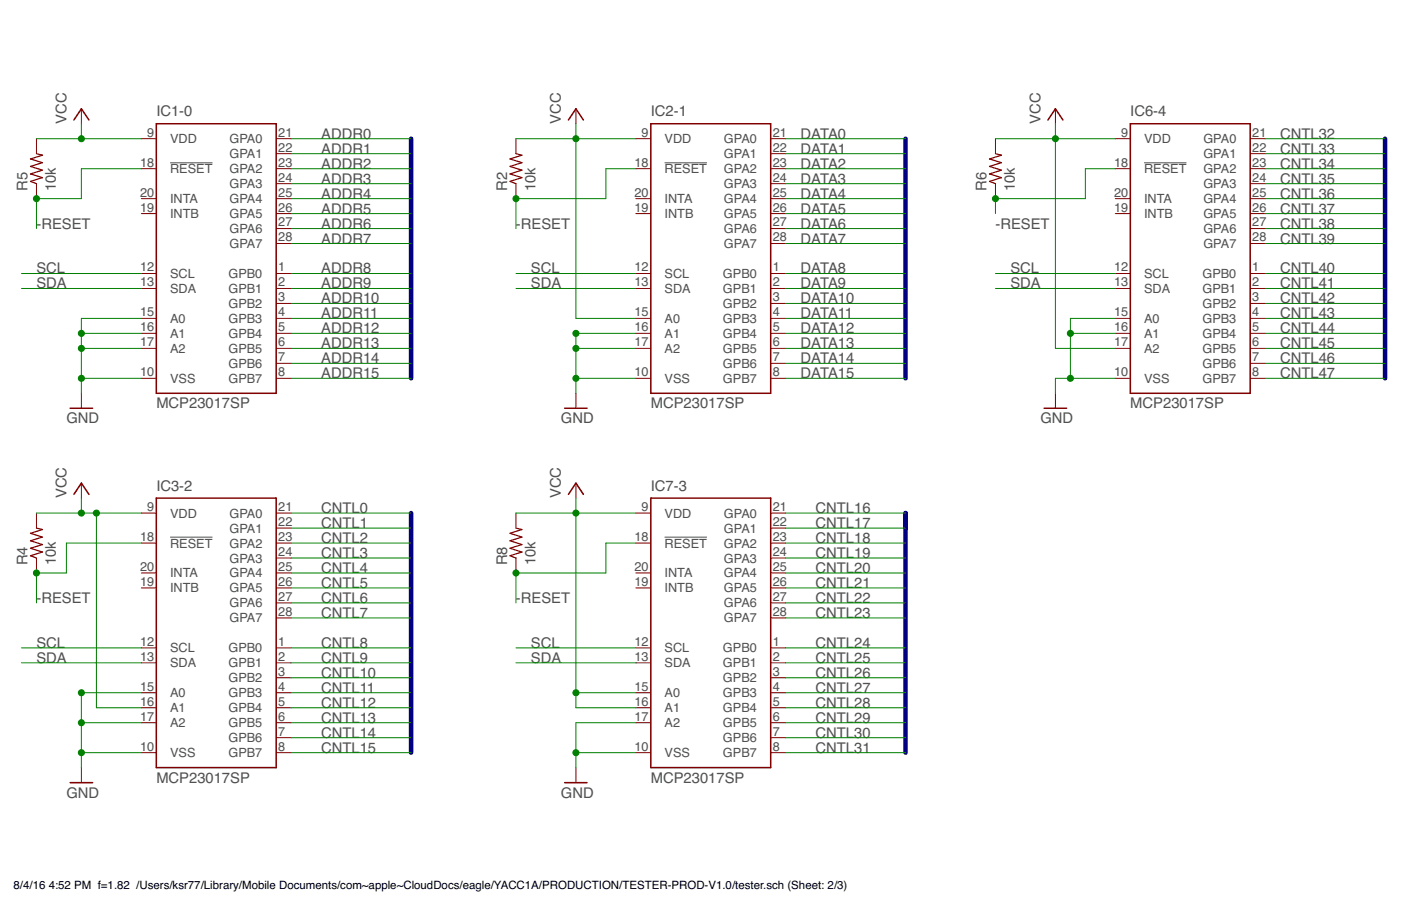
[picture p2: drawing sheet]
<svg xmlns="http://www.w3.org/2000/svg" width="432mm" height="279mm" viewBox="0 0 432 279" stroke-linecap="round" stroke-linejoin="round" font-family="sans-serif">
<path d="M52.4 50.2h13.1M204.8 50.2h13.1M352.6 50.2h13.1M52.4 165.7h13.1M204.8 165.7h13.1" fill="none" stroke="#505050" stroke-width=".31"/>
<g fill="none" stroke="#800000" stroke-width=".47">
<path d="M22.8 37l2.3-3.5 2.3 3.5M48.2 38.2h36.9v83.1h-36.9zM175.2 37l2.3-3.5 2.3 3.5M200.6 38.2h36.9v83.1h-36.9zM323 37l2.3-3.5 2.3 3.5M348.4 38.2h36.9v83.1h-36.9zM21.6 125.9h7M174 125.9h7M321.8 125.9h6.9M22.8 152.5l2.3-3.5 2.3 3.5M48.2 153.6h36.9v83.1h-36.9zM175.2 152.5l2.3-3.5 2.3 3.5"/>
<path d="M200.6 153.6h36.9v83.1h-36.9zM21.6 241.4h7M174 241.4h7"/>
</g>
<g fill="none" stroke="#800000" stroke-width=".31">
<path d="M25.1 33.5v4.7M177.5 33.5v4.7M325.3 33.5v4.7M11.2 42.8v4.6M11.2 56.6v4.7M43.6 52h4.6M43.6 42.8h4.6M85.1 52h4.6M85.1 42.8h4.6M85.1 47.4h4.6M85.1 56.6h4.6M159 42.8v4.6"/>
<path d="M159 56.6v4.7M196 52h4.6M196 42.8h4.6M237.5 52h4.6M237.5 42.8h4.6M237.5 47.4h4.6M237.5 56.6h4.6M306.8 42.8v4.6M306.8 56.6v4.7M343.7 52h4.7M343.7 42.8h4.7M385.3 52h4.6"/>
<path d="M385.3 42.8h4.6M385.3 47.4h4.6M385.3 56.6h4.6M43.6 61.3h4.6M43.6 65.9h4.6M85.1 61.3h4.6M85.1 65.9h4.6M85.1 70.5h4.6M85.1 75.1h4.6M196 61.3h4.6M196 65.9h4.6M237.5 61.3h4.6"/>
<path d="M237.5 65.9h4.6M237.5 70.5h4.6M237.5 75.1h4.6M343.7 61.3h4.7M343.7 65.9h4.7M385.3 61.3h4.6M385.3 65.9h4.6M385.3 70.5h4.6M385.3 75.1h4.6M43.6 84.3h4.6M43.6 89h4.6M43.6 98.2h4.6"/>
<path d="M85.1 84.3h4.6M85.1 89h4.6M85.1 98.2h4.6M85.1 93.6h4.6M196 84.3h4.6M196 89h4.6M196 98.2h4.6M237.5 84.3h4.6M237.5 89h4.6M237.5 98.2h4.6M237.5 93.6h4.6M343.7 84.3h4.7"/>
<path d="M343.7 89h4.7M343.7 98.2h4.7M385.3 84.3h4.6M385.3 89h4.6M385.3 98.2h4.6M385.3 93.6h4.6M43.6 102.8h4.6M43.6 107.4h4.6M43.6 116.7h4.6M85.1 102.8h4.6M85.1 107.4h4.6M85.1 112.1h4.6"/>
<path d="M85.1 116.7h4.6M196 102.8h4.6M196 107.4h4.6M196 116.7h4.6M237.5 102.8h4.6M237.5 107.4h4.6M237.5 112.1h4.6M237.5 116.7h4.6M343.7 102.8h4.7M343.7 107.4h4.7M343.7 116.7h4.7M385.3 102.8h4.6"/>
<path d="M385.3 107.4h4.6M385.3 112.1h4.6M385.3 116.7h4.6M25.1 121.3v4.6M177.5 121.3v4.6M325.3 121.3v4.6M11.2 158.2v4.7M25.1 149v4.6M43.6 158.2h4.6M85.1 158.2h4.6M159 158.2v4.7M177.5 149v4.6"/>
<path d="M196 158.2h4.6M237.5 158.2h4.6M11.2 172.1v4.6M43.6 167.5h4.6M43.6 176.7h4.6M85.1 167.5h4.6M85.1 176.7h4.6M85.1 162.9h4.6M85.1 172.1h4.6M159 172.1v4.6M196 167.5h4.6M196 176.7h4.6"/>
<path d="M237.5 167.5h4.6M237.5 176.7h4.6M237.5 162.9h4.6M237.5 172.1h4.6M43.6 199.8h4.6M43.6 181.3h4.6M85.1 199.8h4.6M85.1 181.3h4.6M85.1 185.9h4.6M85.1 190.6h4.6M196 199.8h4.6M196 181.3h4.6"/>
<path d="M237.5 199.8h4.6M237.5 181.3h4.6M237.5 185.9h4.6M237.5 190.6h4.6M43.6 204.4h4.6M43.6 213.6h4.6M43.6 218.3h4.6M85.1 204.4h4.6M85.1 213.6h4.6M85.1 218.3h4.6M85.1 209h4.6M196 204.4h4.6"/>
<path d="M196 213.6h4.6M196 218.3h4.6M237.5 204.4h4.6M237.5 213.6h4.6M237.5 218.3h4.6M237.5 209h4.6M25.1 236.7v4.7M43.6 222.9h4.6M43.6 232.1h4.6M85.1 222.9h4.6M85.1 227.5h4.6M85.1 232.1h4.6"/>
<path d="M177.5 236.7v4.7M196 222.9h4.6M196 232.1h4.6M237.5 222.9h4.6M237.5 227.5h4.6M237.5 232.1h4.6"/>
</g>
<path d="M11.2 47.4l1.9 .5-3.7 1.1 3.7 1.2-3.7 1.1 3.7 1.2-3.7 1.1 3.7 1.2-3.7 1.1 1.8 .7M159 47.4l1.9 .5-3.7 1.1 3.7 1.2-3.7 1.1 3.7 1.2-3.7 1.1 3.7 1.2-3.7 1.1 1.8 .7M306.8 47.4l1.9 .5-3.7 1.1 3.7 1.2-3.7 1.1 3.7 1.2-3.7 1.1 3.7 1.2-3.7 1.1 1.8 .7M11.2 162.9l1.9 .4-3.7 1.2 3.7 1.1-3.7 1.2 3.7 1.1-3.7 1.2 3.7 1.1-3.7 1.2 1.8 .7M159 162.9l1.9 .4-3.7 1.2 3.7 1.1-3.7 1.2 3.7 1.1-3.7 1.2 3.7 1.1-3.7 1.2 1.8 .7" fill="none" stroke="#800000" stroke-width=".38"/>
<path d="M126.7 42.8v73.9M279.1 42.8v73.9M426.9 42.8v73.9M126.7 158.2v73.9M279.1 158.2v73.9" fill="none" stroke="#000080" stroke-width="1.4"/>
<g fill="none" stroke="#008000" stroke-width=".31">
<path d="M25.1 38.2v4.6M177.5 38.2v60h18.5M325.3 38.2v69.2h18.4M11.2 42.8h32.4M43.6 52h-18.5v9.3h-13.9v9.2M89.7 42.8h37M89.7 47.4h37M89.7 52h37M89.7 56.6h37M159 42.8h37M196 52h-9.3v9.3h-27.7v9.2M242.1 42.8h37"/>
<path d="M242.1 47.4h37M242.1 52h37M242.1 56.6h37M306.8 42.8h36.9M343.7 52h-9.2v9.3h-27.7v4.6M389.9 42.8h37M389.9 47.4h37M389.9 52h37M389.9 56.6h37M89.7 61.3h37M89.7 65.9h37M89.7 70.5h37"/>
<path d="M89.7 75.1h37M242.1 61.3h37M242.1 65.9h37M242.1 70.5h37M242.1 75.1h37M389.9 61.3h37M389.9 65.9h37M389.9 70.5h37M389.9 75.1h37M6.6 84.3h37M6.6 89h37M43.6 98.2h-18.5v23.1"/>
<path d="M89.7 98.2h37M89.7 84.3h37M89.7 89h37M89.7 93.6h37M159 84.3h37M159 89h37M242.1 98.2h37M242.1 84.3h37M242.1 89h37M242.1 93.6h37M306.8 84.3h36.9M306.8 89h36.9"/>
<path d="M343.7 98.2h-13.8v18.5M389.9 98.2h37M389.9 84.3h37M389.9 89h37M389.9 93.6h37M25.1 116.7h18.5M25.1 102.8h18.5M25.1 107.4h18.5M89.7 116.7h37M89.7 102.8h37M89.7 107.4h37M89.7 112.1h37"/>
<path d="M177.5 116.7h18.5M177.5 107.4h18.5M196 102.8h-18.5v18.5M242.1 116.7h37M242.1 102.8h37M242.1 107.4h37M242.1 112.1h37M329.9 102.8h13.8M343.7 116.7h-18.4v4.6M389.9 116.7h37M389.9 102.8h37M389.9 107.4h37"/>
<path d="M389.9 112.1h37M11.2 158.2h32.4M25.1 153.6v4.6M29.7 158.2v60.1h13.9M89.7 158.2h37M159 158.2h37M177.5 153.6v64.7h18.5M242.1 158.2h37M43.6 167.5h-23.1v9.2h-9.3v9.2M89.7 167.5h37M89.7 176.7h37M89.7 172.1h37"/>
<path d="M89.7 162.9h37M196 167.5h-9.3v9.2h-27.7v9.2M242.1 167.5h37M242.1 176.7h37M242.1 172.1h37M242.1 162.9h37M6.6 199.8h37M89.7 199.8h37M89.7 190.6h37M89.7 185.9h37M89.7 181.3h37M159 199.8h37"/>
<path d="M242.1 199.8h37M242.1 190.6h37M242.1 185.9h37M242.1 181.3h37M6.6 204.4h37M43.6 213.6h-18.5v23.1M89.7 213.6h37M89.7 218.3h37M89.7 204.4h37M89.7 209h37M159 204.4h37M177.5 213.6h18.5"/>
<path d="M242.1 213.6h37M242.1 218.3h37M242.1 204.4h37M242.1 209h37M25.1 232.1h18.5M25.1 222.9h18.5M89.7 232.1h37M89.7 222.9h37M89.7 227.5h37M177.5 232.1h18.5M196 222.9h-18.5v13.8M242.1 232.1h37"/>
<path d="M242.1 222.9h37M242.1 227.5h37"/>
</g>
<g fill="#008000" stroke="#008000" stroke-width=".31">
<circle cx="25.1" cy="102.8" r=".93"/>
<circle cx="25.1" cy="107.4" r=".93"/>
<circle cx="25.1" cy="116.7" r=".93"/>
<circle cx="177.5" cy="102.8" r=".93"/>
<circle cx="177.5" cy="107.4" r=".93"/>
<circle cx="177.5" cy="116.7" r=".93"/>
<circle cx="25.1" cy="222.9" r=".93"/>
<circle cx="25.1" cy="232.1" r=".93"/>
<circle cx="25.1" cy="213.6" r=".93"/>
<circle cx="329.9" cy="116.7" r=".93"/>
<circle cx="329.9" cy="102.8" r=".93"/>
<circle cx="177.5" cy="232.1" r=".93"/>
<circle cx="25.1" cy="42.8" r=".93"/>
<circle cx="177.5" cy="42.8" r=".93"/>
<circle cx="29.7" cy="158.2" r=".93"/>
<circle cx="25.1" cy="158.2" r=".93"/>
<circle cx="325.3" cy="42.8" r=".93"/>
<circle cx="177.5" cy="158.2" r=".93"/>
<circle cx="177.5" cy="213.6" r=".93"/>
<circle cx="306.8" cy="61.3" r=".93"/>
<circle cx="11.2" cy="61.3" r=".93"/>
<circle cx="11.2" cy="176.7" r=".93"/>
<circle cx="159" cy="61.3" r=".93"/>
<circle cx="159" cy="176.7" r=".93"/>
</g>
<g font-size="4.6" fill="#505050">
<text x="48.2" y="35.9">IC1-0</text>
<text x="200.6" y="35.9">IC2-1</text>
<text x="348.4" y="35.9">IC6-4</text>
<text x="20.5" y="38.2" transform="rotate(-90 20.5 38.2)">VCC</text>
<text x="172.9" y="38.2" transform="rotate(-90 172.9 38.2)">VCC</text>
<text x="320.7" y="38.2" transform="rotate(-90 320.7 38.2)">VCC</text>
<text x="99" y="42.8">ADDR0</text>
<text x="99" y="47.4">ADDR1</text>
<text x="246.8" y="42.8">DATA0</text>
<text x="246.8" y="47.4">DATA1</text>
<text x="394.6" y="42.8">CNTL32</text>
<text x="394.6" y="47.4">CNTL33</text>
<text x="99" y="52">ADDR2</text>
<text x="246.8" y="52">DATA2</text>
<text x="394.6" y="52">CNTL34</text>
<text x="8.5" y="58.9" transform="rotate(-90 8.5 58.9)">R5</text>
<text x="17.2" y="58.9" transform="rotate(-90 17.2 58.9)">10k</text>
<text x="99" y="56.6">ADDR3</text>
<text x="156.3" y="58.9" transform="rotate(-90 156.3 58.9)">R2</text>
<text x="165" y="58.9" transform="rotate(-90 165 58.9)">10k</text>
<text x="246.8" y="56.6">DATA3</text>
<text x="304.1" y="58.9" transform="rotate(-90 304.1 58.9)">R6</text>
<text x="312.8" y="58.9" transform="rotate(-90 312.8 58.9)">10k</text>
<text x="394.6" y="56.6">CNTL35</text>
<text x="99" y="61.3">ADDR4</text>
<text x="99" y="65.9">ADDR5</text>
<text x="246.8" y="61.3">DATA4</text>
<text x="246.8" y="65.9">DATA5</text>
<text x="394.6" y="61.3">CNTL36</text>
<text x="394.6" y="65.9">CNTL37</text>
<text x="11.2" y="70.5">-RESET</text>
<text x="99" y="70.5">ADDR6</text>
<text x="159" y="70.5">-RESET</text>
<text x="246.8" y="70.5">DATA6</text>
<text x="306.8" y="70.5">-RESET</text>
<text x="394.6" y="70.5">CNTL38</text>
<text x="99" y="75.1">ADDR7</text>
<text x="246.8" y="75.1">DATA7</text>
<text x="394.6" y="75.1">CNTL39</text>
<text x="11.2" y="84.3">SCL</text>
<text x="11.2" y="89">SDA</text>
<text x="99" y="84.3">ADDR8</text>
<text x="99" y="89">ADDR9</text>
<text x="163.6" y="84.3">SCL</text>
<text x="163.6" y="89">SDA</text>
<text x="246.8" y="84.3">DATA8</text>
<text x="246.8" y="89">DATA9</text>
<text x="311.4" y="84.3">SCL</text>
<text x="311.4" y="89">SDA</text>
<text x="394.6" y="84.3">CNTL40</text>
<text x="394.6" y="89">CNTL41</text>
<text x="99" y="93.6">ADDR10</text>
<text x="246.8" y="93.6">DATA10</text>
<text x="394.6" y="93.6">CNTL42</text>
<text x="99" y="98.2">ADDR11</text>
<text x="246.8" y="98.2">DATA11</text>
<text x="394.6" y="98.2">CNTL43</text>
<text x="99" y="102.8">ADDR12</text>
<text x="99" y="107.4">ADDR13</text>
<text x="246.8" y="102.8">DATA12</text>
<text x="246.8" y="107.4">DATA13</text>
<text x="394.6" y="102.8">CNTL44</text>
<text x="394.6" y="107.4">CNTL45</text>
<text x="99" y="112.1">ADDR14</text>
<text x="246.8" y="112.1">DATA14</text>
<text x="394.6" y="112.1">CNTL46</text>
<text x="99" y="116.7">ADDR15</text>
<text x="246.8" y="116.7">DATA15</text>
<text x="394.6" y="116.7">CNTL47</text>
<text x="48.2" y="125.9">MCP23017SP</text>
<text x="200.6" y="125.9">MCP23017SP</text>
<text x="348.4" y="125.9">MCP23017SP</text>
<text x="20.5" y="130.5">GND</text>
<text x="172.9" y="130.5">GND</text>
<text x="320.7" y="130.5">GND</text>
<text x="20.5" y="153.6" transform="rotate(-90 20.5 153.6)">VCC</text>
<text x="48.2" y="151.3">IC3-2</text>
<text x="172.9" y="153.6" transform="rotate(-90 172.9 153.6)">VCC</text>
<text x="200.6" y="151.3">IC7-3</text>
<text x="99" y="158.2">CNTL0</text>
<text x="251.4" y="158.2">CNTL16</text>
<text x="99" y="167.5">CNTL2</text>
<text x="99" y="162.8">CNTL1</text>
<text x="251.4" y="162.8">CNTL17</text>
<text x="251.4" y="167.5">CNTL18</text>
<text x="99" y="172.1">CNTL3</text>
<text x="251.4" y="172.1">CNTL19</text>
<text x="8.5" y="174.4" transform="rotate(-90 8.5 174.4)">R4</text>
<text x="17.2" y="174.4" transform="rotate(-90 17.2 174.4)">10k</text>
<text x="99" y="176.7">CNTL4</text>
<text x="156.3" y="174.4" transform="rotate(-90 156.3 174.4)">R8</text>
<text x="165" y="174.4" transform="rotate(-90 165 174.4)">10k</text>
<text x="251.4" y="176.7">CNTL20</text>
<text x="11.2" y="185.9">-RESET</text>
<text x="99" y="185.9">CNTL6</text>
<text x="99" y="181.3">CNTL5</text>
<text x="159" y="185.9">-RESET</text>
<text x="251.4" y="181.3">CNTL21</text>
<text x="251.4" y="185.9">CNTL22</text>
<text x="99" y="190.6">CNTL7</text>
<text x="251.4" y="190.6">CNTL23</text>
<text x="11.2" y="199.8">SCL</text>
<text x="99" y="199.8">CNTL8</text>
<text x="163.6" y="199.8">SCL</text>
<text x="251.4" y="199.8">CNTL24</text>
<text x="11.2" y="204.4">SDA</text>
<text x="99" y="204.4">CNTL9</text>
<text x="99" y="209">CNTL10</text>
<text x="163.6" y="204.4">SDA</text>
<text x="251.4" y="204.4">CNTL25</text>
<text x="251.4" y="209">CNTL26</text>
<text x="99" y="213.6">CNTL11</text>
<text x="251.4" y="213.6">CNTL27</text>
<text x="99" y="218.3">CNTL12</text>
<text x="251.4" y="218.3">CNTL28</text>
<text x="99" y="222.9">CNTL13</text>
<text x="99" y="227.5">CNTL14</text>
<text x="251.4" y="222.9">CNTL29</text>
<text x="251.4" y="227.5">CNTL30</text>
<text x="99" y="232.1">CNTL15</text>
<text x="251.4" y="232.1">CNTL31</text>
<text x="20.5" y="246">GND</text>
<text x="48.2" y="241.4">MCP23017SP</text>
<text x="172.9" y="246">GND</text>
<text x="200.6" y="241.4">MCP23017SP</text>
</g>
<g font-size="3.9" fill="#505050">
<text x="45.4" y="42.1">9</text>
<text x="52.4" y="44.2">VDD</text>
<text x="70.7" y="44.2">GPA0</text>
<text x="85.8" y="42.1">21</text>
<text x="85.8" y="46.8">22</text>
<text x="197.8" y="42.1">9</text>
<text x="204.8" y="44.2">VDD</text>
<text x="223.1" y="44.2">GPA0</text>
<text x="238.2" y="42.1">21</text>
<text x="238.2" y="46.8">22</text>
<text x="345.5" y="42.1">9</text>
<text x="352.6" y="44.2">VDD</text>
<text x="370.9" y="44.2">GPA0</text>
<text x="386" y="42.1">21</text>
<text x="386" y="46.8">22</text>
<text x="43.2" y="51.4">18</text>
<text x="52.4" y="53.4">RESET</text>
<text x="70.7" y="48.8">GPA1</text>
<text x="70.7" y="53.4">GPA2</text>
<text x="85.8" y="51.4">23</text>
<text x="195.6" y="51.4">18</text>
<text x="204.8" y="53.4">RESET</text>
<text x="223.1" y="48.8">GPA1</text>
<text x="223.1" y="53.4">GPA2</text>
<text x="238.2" y="51.4">23</text>
<text x="343.4" y="51.4">18</text>
<text x="352.6" y="53.4">RESET</text>
<text x="370.9" y="48.8">GPA1</text>
<text x="370.9" y="53.4">GPA2</text>
<text x="386" y="51.4">23</text>
<text x="70.7" y="58">GPA3</text>
<text x="85.8" y="56">24</text>
<text x="223.1" y="58">GPA3</text>
<text x="238.2" y="56">24</text>
<text x="370.9" y="58">GPA3</text>
<text x="386" y="56">24</text>
<text x="43.2" y="60.6">20</text>
<text x="43.2" y="65.2">19</text>
<text x="52.4" y="62.6">INTA</text>
<text x="70.7" y="62.6">GPA4</text>
<text x="85.8" y="60.6">25</text>
<text x="85.8" y="65.2">26</text>
<text x="195.6" y="60.6">20</text>
<text x="195.6" y="65.2">19</text>
<text x="204.8" y="62.6">INTA</text>
<text x="223.1" y="62.6">GPA4</text>
<text x="238.2" y="60.6">25</text>
<text x="238.2" y="65.2">26</text>
<text x="343.4" y="60.6">20</text>
<text x="343.4" y="65.2">19</text>
<text x="352.6" y="62.6">INTA</text>
<text x="370.9" y="62.6">GPA4</text>
<text x="386" y="60.6">25</text>
<text x="386" y="65.2">26</text>
<text x="52.4" y="67.3">INTB</text>
<text x="70.7" y="67.3">GPA5</text>
<text x="70.7" y="71.9">GPA6</text>
<text x="85.8" y="69.8">27</text>
<text x="204.8" y="67.3">INTB</text>
<text x="223.1" y="67.3">GPA5</text>
<text x="223.1" y="71.9">GPA6</text>
<text x="238.2" y="69.8">27</text>
<text x="352.6" y="67.3">INTB</text>
<text x="370.9" y="67.3">GPA5</text>
<text x="370.9" y="71.9">GPA6</text>
<text x="386" y="69.8">27</text>
<text x="70.7" y="76.5">GPA7</text>
<text x="85.8" y="74.5">28</text>
<text x="223.1" y="76.5">GPA7</text>
<text x="238.2" y="74.5">28</text>
<text x="370.9" y="76.5">GPA7</text>
<text x="386" y="74.5">28</text>
<text x="43.2" y="83.7">12</text>
<text x="85.8" y="83.7">1</text>
<text x="195.6" y="83.7">12</text>
<text x="238.2" y="83.7">1</text>
<text x="343.4" y="83.7">12</text>
<text x="386" y="83.7">1</text>
<text x="43.2" y="88.3">13</text>
<text x="52.4" y="85.7">SCL</text>
<text x="70.4" y="85.7">GPB0</text>
<text x="85.8" y="88.3">2</text>
<text x="195.6" y="88.3">13</text>
<text x="204.8" y="85.7">SCL</text>
<text x="222.8" y="85.7">GPB0</text>
<text x="238.2" y="88.3">2</text>
<text x="343.4" y="88.3">13</text>
<text x="352.6" y="85.7">SCL</text>
<text x="370.6" y="85.7">GPB0</text>
<text x="386" y="88.3">2</text>
<text x="52.4" y="90.3">SDA</text>
<text x="70.4" y="90.3">GPB1</text>
<text x="70.4" y="95">GPB2</text>
<text x="85.8" y="92.9">3</text>
<text x="204.8" y="90.3">SDA</text>
<text x="222.8" y="90.3">GPB1</text>
<text x="222.8" y="95">GPB2</text>
<text x="238.2" y="92.9">3</text>
<text x="352.6" y="90.3">SDA</text>
<text x="370.6" y="90.3">GPB1</text>
<text x="370.6" y="95">GPB2</text>
<text x="386" y="92.9">3</text>
<text x="43.2" y="97.6">15</text>
<text x="52.4" y="99.6">A0</text>
<text x="70.4" y="99.6">GPB3</text>
<text x="85.8" y="97.6">4</text>
<text x="195.6" y="97.6">15</text>
<text x="204.8" y="99.6">A0</text>
<text x="222.8" y="99.6">GPB3</text>
<text x="238.2" y="97.6">4</text>
<text x="343.4" y="97.6">15</text>
<text x="352.6" y="99.6">A0</text>
<text x="370.6" y="99.6">GPB3</text>
<text x="386" y="97.6">4</text>
<text x="43.2" y="102.2">16</text>
<text x="43.2" y="106.8">17</text>
<text x="52.4" y="104.2">A1</text>
<text x="70.4" y="104.2">GPB4</text>
<text x="85.8" y="102.2">5</text>
<text x="85.8" y="106.8">6</text>
<text x="195.6" y="102.2">16</text>
<text x="195.6" y="106.8">17</text>
<text x="204.8" y="104.2">A1</text>
<text x="222.8" y="104.2">GPB4</text>
<text x="238.2" y="102.2">5</text>
<text x="238.2" y="106.8">6</text>
<text x="343.4" y="102.2">16</text>
<text x="343.4" y="106.8">17</text>
<text x="352.6" y="104.2">A1</text>
<text x="370.6" y="104.2">GPB4</text>
<text x="386" y="102.2">5</text>
<text x="386" y="106.8">6</text>
<text x="52.4" y="108.8">A2</text>
<text x="70.4" y="108.8">GPB5</text>
<text x="70.4" y="113.4">GPB6</text>
<text x="85.8" y="111.4">7</text>
<text x="204.8" y="108.8">A2</text>
<text x="222.8" y="108.8">GPB5</text>
<text x="222.8" y="113.4">GPB6</text>
<text x="238.2" y="111.4">7</text>
<text x="352.6" y="108.8">A2</text>
<text x="370.6" y="108.8">GPB5</text>
<text x="370.6" y="113.4">GPB6</text>
<text x="386" y="111.4">7</text>
<text x="43.2" y="116">10</text>
<text x="52.4" y="118.1">VSS</text>
<text x="70.4" y="118.1">GPB7</text>
<text x="85.8" y="116">8</text>
<text x="195.6" y="116">10</text>
<text x="204.8" y="118.1">VSS</text>
<text x="222.8" y="118.1">GPB7</text>
<text x="238.2" y="116">8</text>
<text x="343.4" y="116">10</text>
<text x="352.6" y="118.1">VSS</text>
<text x="370.6" y="118.1">GPB7</text>
<text x="386" y="116">8</text>
<text x="45.4" y="157.6">9</text>
<text x="52.4" y="159.6">VDD</text>
<text x="70.7" y="159.6">GPA0</text>
<text x="85.8" y="157.6">21</text>
<text x="197.8" y="157.6">9</text>
<text x="204.8" y="159.6">VDD</text>
<text x="223.1" y="159.6">GPA0</text>
<text x="238.2" y="157.6">21</text>
<text x="43.2" y="166.8">18</text>
<text x="70.7" y="164.2">GPA1</text>
<text x="85.8" y="162.2">22</text>
<text x="85.8" y="166.8">23</text>
<text x="195.6" y="166.8">18</text>
<text x="223.1" y="164.2">GPA1</text>
<text x="238.2" y="162.2">22</text>
<text x="238.2" y="166.8">23</text>
<text x="52.4" y="168.9">RESET</text>
<text x="70.7" y="168.9">GPA2</text>
<text x="70.7" y="173.5">GPA3</text>
<text x="85.8" y="171.4">24</text>
<text x="204.8" y="168.9">RESET</text>
<text x="223.1" y="168.9">GPA2</text>
<text x="223.1" y="173.5">GPA3</text>
<text x="238.2" y="171.4">24</text>
<text x="43.2" y="176.1">20</text>
<text x="52.4" y="178.1">INTA</text>
<text x="70.7" y="178.1">GPA4</text>
<text x="85.8" y="176.1">25</text>
<text x="195.6" y="176.1">20</text>
<text x="204.8" y="178.1">INTA</text>
<text x="223.1" y="178.1">GPA4</text>
<text x="238.2" y="176.1">25</text>
<text x="43.2" y="180.7">19</text>
<text x="52.4" y="182.7">INTB</text>
<text x="70.7" y="182.7">GPA5</text>
<text x="85.8" y="180.7">26</text>
<text x="85.8" y="185.3">27</text>
<text x="195.6" y="180.7">19</text>
<text x="204.8" y="182.7">INTB</text>
<text x="223.1" y="182.7">GPA5</text>
<text x="238.2" y="180.7">26</text>
<text x="238.2" y="185.3">27</text>
<text x="70.7" y="187.3">GPA6</text>
<text x="70.7" y="191.9">GPA7</text>
<text x="85.8" y="189.9">28</text>
<text x="223.1" y="187.3">GPA6</text>
<text x="223.1" y="191.9">GPA7</text>
<text x="238.2" y="189.9">28</text>
<text x="43.2" y="199.1">12</text>
<text x="43.2" y="203.8">13</text>
<text x="52.4" y="201.2">SCL</text>
<text x="70.4" y="201.2">GPB0</text>
<text x="85.8" y="199.1">1</text>
<text x="85.8" y="203.8">2</text>
<text x="195.6" y="199.1">12</text>
<text x="195.6" y="203.8">13</text>
<text x="204.8" y="201.2">SCL</text>
<text x="222.8" y="201.2">GPB0</text>
<text x="238.2" y="199.1">1</text>
<text x="238.2" y="203.8">2</text>
<text x="52.4" y="205.8">SDA</text>
<text x="70.4" y="205.8">GPB1</text>
<text x="85.8" y="208.4">3</text>
<text x="204.8" y="205.8">SDA</text>
<text x="222.8" y="205.8">GPB1</text>
<text x="238.2" y="208.4">3</text>
<text x="43.2" y="213">15</text>
<text x="52.4" y="215">A0</text>
<text x="70.4" y="210.4">GPB2</text>
<text x="70.4" y="215">GPB3</text>
<text x="85.8" y="213">4</text>
<text x="195.6" y="213">15</text>
<text x="204.8" y="215">A0</text>
<text x="222.8" y="210.4">GPB2</text>
<text x="222.8" y="215">GPB3</text>
<text x="238.2" y="213">4</text>
<text x="43.2" y="217.6">16</text>
<text x="52.4" y="219.6">A1</text>
<text x="70.4" y="219.7">GPB4</text>
<text x="85.8" y="217.6">5</text>
<text x="195.6" y="217.6">16</text>
<text x="204.8" y="219.6">A1</text>
<text x="222.8" y="219.7">GPB4</text>
<text x="238.2" y="217.6">5</text>
<text x="43.2" y="222.2">17</text>
<text x="52.4" y="224.3">A2</text>
<text x="70.4" y="224.3">GPB5</text>
<text x="85.8" y="222.2">6</text>
<text x="85.8" y="226.9">7</text>
<text x="195.6" y="222.2">17</text>
<text x="204.8" y="224.3">A2</text>
<text x="222.8" y="224.3">GPB5</text>
<text x="238.2" y="222.2">6</text>
<text x="238.2" y="226.9">7</text>
<text x="43.2" y="231.5">10</text>
<text x="52.4" y="233.5">VSS</text>
<text x="70.4" y="228.9">GPB6</text>
<text x="70.4" y="233.5">GPB7</text>
<text x="85.8" y="231.5">8</text>
<text x="195.6" y="231.5">10</text>
<text x="204.8" y="233.5">VSS</text>
<text x="222.8" y="228.9">GPB6</text>
<text x="222.8" y="233.5">GPB7</text>
<text x="238.2" y="231.5">8</text>
</g>
<g font-size="3.5">
<text x="4.2" y="274.2">8/4/16</text>
<text x="15" y="274.2">4:52 PM f=1.82 /Users/ksr77/Library/Mobile Documents/com~apple~CloudDocs/eagle/YACC1A/PRODUCTION/TESTER-PROD-V1.0/tester.sch (Sheet: 2/3)</text>
</g>
</svg>
